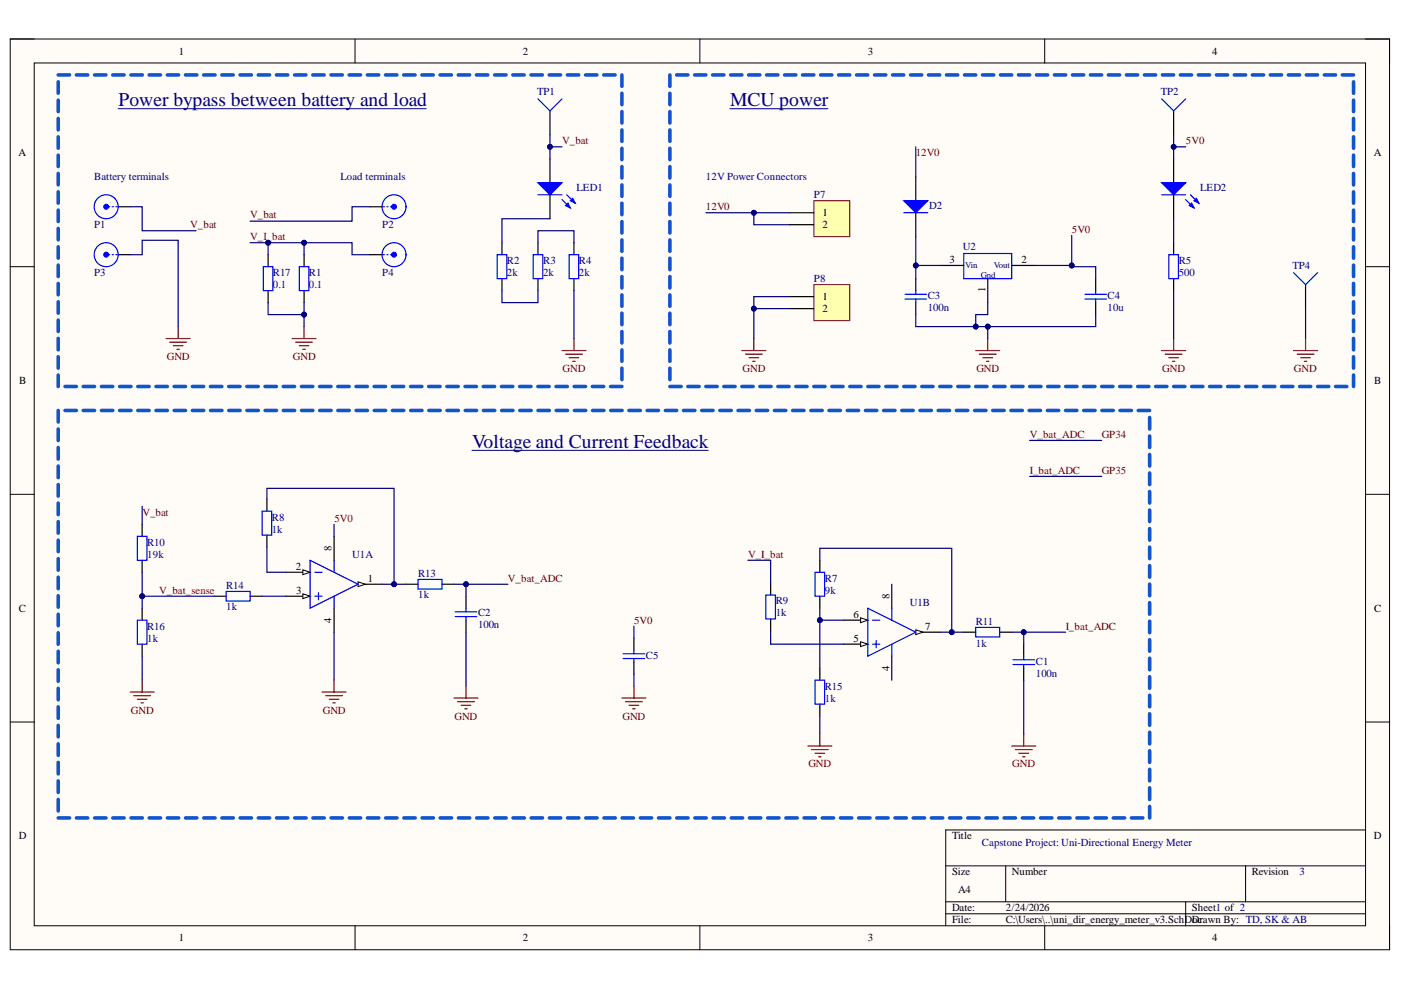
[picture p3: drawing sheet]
<svg xmlns="http://www.w3.org/2000/svg" width="297mm" height="210mm" viewBox="0 0 297 210" stroke-linecap="round" stroke-linejoin="round" font-family="sans-serif">
<path d="M2.2 8.3h292.4v193.1h-292.4z" fill-rule="evenodd" fill="#fffcf8"/>
<path d="M2.2 8.3h292.4v193.1h-292.4z" fill="none" stroke="#000" stroke-width=".21"/>
<path d="M7.3 13.4h282.2v182.9h-282.2z" fill-rule="evenodd" fill="#fffcf8"/>
<g fill="none" stroke="#000" stroke-width=".21">
<path d="M2.2 8.3h5.1M7.3 13.4h282.2v182.9h-282.2zM75.3 8.3v5M148.4 8.3v5M221.5 8.3v5.1M289.5 8.3h5.1v5.1M2.2 56.5h5.1M289.5 56.5h5.1M2.2 104.8h5.1M289.5 104.8h5.1M2.2 153.1h5.1M289.5 153.1h5.1"/>
<path d="M289.5 176h-89v20.3M75.3 196.3v5.1M148.4 196.3v5.1M200.5 183.6h89M200.5 191.2h89M200.5 193.7h89M213.2 183.6v7.6M221.5 196.3v5.1M251.4 191.2v5.1M264.1 183.6v7.6M294.6 196.3v5.1"/>
</g>
<path d="M114.1 21l2.5 2.5 2.5-2.5M204.3 53.7h10.2v5.4h-10.2zM132.1 139.6h4.6M132.1 138.6h4.6M134.4 137.8v.8M134.4 139.6v.8" fill="none" stroke="#00f" stroke-width=".25"/>
<path d="M116.6 23.5v5.1M116.6 33.7v5.1M116.6 41.3v5.1M199.2 56.3h5.1M209.4 59.1v5.1M214.5 56.3h5.1M134.4 135.3v2.5M134.4 140.4v2.5" fill="none" stroke="#000" stroke-width=".25"/>
<path d="M114.1 38.8h5l-2.5 2.5z" fill="#00f"/>
<path d="M114.1 38.8h5l-2.5 2.5zM119.1 42.3l1.8 1.8M120.2 41.3l1.7 1.8" fill="none" stroke="#00f" stroke-width=".25"/>
<path d="M119.9 43.6l.5-.5 .5 1z" fill="#00f"/>
<path d="M119.9 43.6l.5-.5 .5 1z" fill="none" stroke="#00f" stroke-width=".25"/>
<path d="M120.9 42.6l.5-.5 .5 1z" fill="#00f"/>
<path d="M246.3 21l2.5 2.5 2.6-2.5M114.1 41.3h5M120.9 42.6l.5-.5 .5 1zM191.9 63.4h4.5M191.9 62.4h4.5M194.2 61.6v.8M194.2 63.4v.8M230 63.4h4.6M230 62.4h4.6M232.3 61.6v.8M232.3 63.4v.8" fill="none" stroke="#00f" stroke-width=".25"/>
<g fill="none" stroke="#800000" stroke-width=".25">
<path d="M35.2 71.8h5.1M36 72.5h3.5M36.8 73.3h2M37.5 74.1h.5M37.8 69.2v2.6M61.9 71.8h5.1M62.7 72.5h3.6M63.5 73.3h2M64.2 74.1h.5M64.5 69.2v2.6M119.1 74.3h5.1M119.9 75.1h3.6"/>
<path d="M120.7 75.9h2M121.4 76.6h.5M121.7 71.8v2.5M206.9 74.3h5.1M207.6 75.1h3.6M208.4 75.9h2M209.2 76.6h.5M209.4 71.8v2.5"/>
</g>
<path d="M248.8 23.5v5.1M248.8 33.7v5.1M194.2 59.1v2.5M232.3 59.1v2.5M248.8 41.3v5.1M194.2 64.2v2.5M232.3 64.2v2.5" fill="none" stroke="#000" stroke-width=".25"/>
<path d="M246.3 38.8h5.1l-2.6 2.5z" fill="#00f"/>
<path d="M246.3 38.8h5.1l-2.6 2.5zM251.4 42.3l1.8 1.8M252.4 41.3l1.8 1.8" fill="none" stroke="#00f" stroke-width=".25"/>
<path d="M252.1 43.6l.6-.5 .5 1z" fill="#00f"/>
<path d="M252.1 43.6l.6-.5 .5 1z" fill="none" stroke="#00f" stroke-width=".25"/>
<path d="M253.2 42.6l.5-.5 .5 1z" fill="#00f"/>
<path d="M246.3 41.3h5.1M253.2 42.6l.5-.5 .5 1z" fill="none" stroke="#00f" stroke-width=".25"/>
<path d="M246.3 74.3h5.1M247.1 75.1h3.5M247.8 75.9h2M248.6 76.6h.5M248.8 71.8v2.5" fill="none" stroke="#800000" stroke-width=".25"/>
<path d="M75.9 123.9h5.1" fill="none" stroke="#000" stroke-width=".25"/>
<path d="M75.9 123.4l1.5 .5-1.5 .5z" fill="#f8fcff"/>
<path d="M75.9 123.4l1.5 .5-1.5 .5z" fill="none" stroke="#000" stroke-width=".21"/>
<path d="M60.7 126.4h5" fill="none" stroke="#000" stroke-width=".25"/>
<path d="M64.2 125.9l1.5 .5-1.5 .5z" fill="#f8fcff"/>
<path d="M64.2 125.9l1.5 .5-1.5 .5z" fill="none" stroke="#000" stroke-width=".21"/>
<path d="M60.7 121.3h5" fill="none" stroke="#000" stroke-width=".25"/>
<path d="M64.2 120.8l1.5 .5-1.5 .5z" fill="#f8fcff"/>
<path d="M64.2 120.8l1.5 .5-1.5 .5z" fill="none" stroke="#000" stroke-width=".21"/>
<path d="M65.7 118.8l10.2 5.1-10.2 5.1zM70.8 118.8v2.5M66.8 121.3h1.5M66.8 126.4h1.5M67.5 125.6v1.6M70.8 126.4v2.6" fill="none" stroke="#00f" stroke-width=".25"/>
<path d="M70.8 113.7v5.1M70.8 129v5M194.2 134h5" fill="none" stroke="#000" stroke-width=".25"/>
<path d="M194.2 133.5l1.5 .5-1.5 .5z" fill="#f8fcff"/>
<path d="M194.2 133.5l1.5 .5-1.5 .5z" fill="none" stroke="#000" stroke-width=".21"/>
<path d="M178.9 136.6h5.1" fill="none" stroke="#000" stroke-width=".25"/>
<path d="M182.5 136.1l1.5 .5-1.5 .5z" fill="#f8fcff"/>
<path d="M182.5 136.1l1.5 .5-1.5 .5z" fill="none" stroke="#000" stroke-width=".21"/>
<path d="M178.9 131.5h5.1" fill="none" stroke="#000" stroke-width=".25"/>
<path d="M182.5 131l1.5 .5-1.5 .5z" fill="#f8fcff"/>
<path d="M182.5 131l1.5 .5-1.5 .5z" fill="none" stroke="#000" stroke-width=".21"/>
<g fill="none" stroke="#00f" stroke-width=".25">
<path d="M55.8 56.5h2.1v5.1h-2.1zM63.5 56.5h2v5.1h-2zM105.4 54h2v5.1h-2zM113 54h2.1v5.1h-2.1zM120.7 54h2v5.1h-2zM247.8 54h2v5.1h-2zM274.3 57.8l2.5 2.6 2.6-2.6M29.1 113.7h2.1v5.1h-2.1zM55.6 108.4h2v5.1h-2zM29.1 131.5h2.1v5.1h-2.1zM47.9 125.4h5.1v2h-5.1zM88.6 122.9h5.1v2h-5.1z"/>
<path d="M96.5 130.7h4.6M96.5 129.7h4.6M98.8 129v.7M98.8 130.7v.8M162.4 126.2h2v5h-2zM172.8 121.3h2v5.1h-2zM184 129l10.2 5-10.2 5.1zM185 131.5h1.5M185 136.6h1.5M185.8 135.8v1.5M189.1 129v2.5M189.1 136.6v2.5"/>
<path d="M206.9 133h5.1v2.1h-5.1zM214.8 139.9h4.5M217 139.1v.8M172.8 144.2h2v5.1h-2zM214.8 140.9h4.5M217 140.9v.8"/>
</g>
<g fill="none" stroke="#000" stroke-width=".25">
<path d="M56.8 54v2.5M64.5 54v2.5M106.4 51.5v2.5M106.4 59.1v2.5M114.1 51.5v2.5M114.1 59.1v2.5M121.7 51.5v2.5M121.7 59.1v2.5M248.8 51.5v2.5M248.8 59.1v2.5M56.8 61.6v2.6M64.5 61.6v2.6"/>
<path d="M276.8 60.4v5M30.1 111.2v2.5M30.1 118.8v2.5M56.6 105.8v2.6M56.6 113.5v2.5M173.8 118.8v2.5M30.1 129v2.5M30.1 136.6v2.5M45.4 126.4h2.5M53 126.4h2.6M86.1 123.9h2.5M93.7 123.9h2.6"/>
<path d="M98.8 126.4v2.6M98.8 131.5v2.5M163.4 123.6v2.6M163.4 131.2v2.6M173.8 126.4v2.6M189.1 123.9v5.1M189.1 139.1v5.1M204.3 134h2.6M212 134h2.5M217 136.6v2.5M173.8 141.7v2.5M173.8 149.3v2.5"/>
<path d="M217 141.7v2.5"/>
</g>
<g fill="none" stroke="#800000" stroke-width=".25">
<path d="M274.3 74.3h5.1M275 75.1h3.6M275.8 75.9h2M276.6 76.6h.5M276.8 71.8v2.5M27.6 146.7h5.1M28.4 147.5h3.5M29.1 148.3h2.1M29.9 149h.5M30.1 144.2v2.5M68.3 146.7h5.1M69 147.5h3.6"/>
<path d="M69.8 148.3h2M70.6 149h.5M70.8 144.2v2.5M96.3 148h5M97 148.8h3.6M97.8 149.5h2M98.5 150.3h.6M98.8 145.5v2.5M131.9 148h5M132.6 148.8h3.6M133.4 149.5h2M134.1 150.3h.6"/>
<path d="M134.4 145.5v2.5M171.3 158.2h5.1M172 158.9h3.6M172.8 159.7h2M173.8 155.6v2.6M214.5 158.2h5.1M215.3 158.9h3.5M216 159.7h2.1M217 155.6v2.6M173.6 160.5h.5M216.8 160.5h.5"/>
</g>
<path d="M172.5 42.6h7.7v7.6h-7.7z" fill-rule="evenodd" fill="#ffffb0"/>
<path d="M172.5 42.6h7.7v7.6h-7.7z" fill="none" stroke="#800000" stroke-width=".21"/>
<path d="M167.5 45.1h5M167.5 47.6h5" fill="none" stroke="#000" stroke-width=".25"/>
<path d="M172.5 60.4h7.7v7.6h-7.7z" fill-rule="evenodd" fill="#ffffb0"/>
<path d="M172.5 60.4h7.7v7.6h-7.7z" fill="none" stroke="#800000" stroke-width=".21"/>
<path d="M194.2 37.5v5.1M194.2 45.1v5.1M167.5 62.9h5M167.5 65.4h5" fill="none" stroke="#000" stroke-width=".25"/>
<path d="M157.3 74.3h5.1M158.1 75.1h3.5M158.8 75.9h2M159.6 76.6h.5M159.8 71.8v2.5" fill="none" stroke="#800000" stroke-width=".25"/>
<path d="M191.6 42.6h5.1l-2.5 2.5z" fill="#00f"/>
<path d="M191.6 42.6h5.1l-2.5 2.5zM191.6 45.1h5.1" fill="none" stroke="#00f" stroke-width=".25"/>
<path d="M25.1 43.8h2.5" fill="none" stroke="#000" stroke-width=".25"/>
<circle cx="22.5" cy="43.8" r=".51" fill="#00f"/>
<g fill="none" stroke="#00f" stroke-width=".25">
<path d="M23 43.8h.3M23.8 43.8h.2M24.5 43.8h.3"/>
<circle cx="22.5" cy="43.8" r=".51"/>
<circle cx="22.5" cy="43.8" r="2.54"/>
</g>
<path d="M25.1 54h2.5" fill="none" stroke="#000" stroke-width=".25"/>
<circle cx="22.5" cy="54" r=".51" fill="#00f"/>
<g fill="none" stroke="#00f" stroke-width=".25">
<path d="M23 54h.3M23.8 54h.2M24.5 54h.3"/>
<circle cx="22.5" cy="54" r="2.54"/>
<circle cx="22.5" cy="54" r=".51"/>
</g>
<path d="M78.5 43.8h2.5" fill="none" stroke="#000" stroke-width=".25"/>
<circle cx="83.5" cy="43.8" r=".51" fill="#00f"/>
<g fill="none" stroke="#00f" stroke-width=".25">
<path d="M81.3 43.8h.2M82 43.8h.3M82.8 43.8h.2"/>
<circle cx="83.5" cy="43.8" r=".51"/>
<circle cx="83.5" cy="43.8" r="2.54"/>
</g>
<path d="M78.5 54h2.5" fill="none" stroke="#000" stroke-width=".25"/>
<circle cx="83.5" cy="54" r=".51" fill="#00f"/>
<g fill="none" stroke="#00f" stroke-width=".25">
<path d="M81.3 54h.2M82 54h.3M82.8 54h.2"/>
<circle cx="83.5" cy="54" r="2.54"/>
<circle cx="83.5" cy="54" r=".51"/>
</g>
<path d="M25.1 23h65.3M154.8 23.1h20.7M100.1 95.5h50.1" fill="none" stroke="#000080" stroke-width=".21"/>
<g fill="none" stroke="#15c" stroke-width=".76">
<path d="M12.3 15.9h2.5M12.3 17.3v2.5M16.2 15.9h2.4M20 15.9h2.5M23.9 15.9h2.4M27.8 15.9h2.4M31.6 15.9h2.4M35.5 15.9h2.4M39.3 15.9h2.4M43.2 15.9h2.4M47 15.9h2.4M50.9 15.9h2.4"/>
<path d="M54.8 15.9h2.4M58.6 15.9h2.4M62.5 15.9h2.4M66.3 15.9h2.4M70.2 15.9h2.4M74 15.9h2.4M77.9 15.9h2.4M81.7 15.9h2.4M85.6 15.9h2.4M89.5 15.9h2.4M93.3 15.9h2.4M97.2 15.9h2.4"/>
<path d="M101 15.9h2.4M104.9 15.9h2.4M108.7 15.9h2.4M112.6 15.9h2.4M116.4 15.9h2.4M120.3 15.9h2.4M124.1 15.9h2.5M128 15.9h2.4M131.9 15.9v2.4M131.9 19.8v2.4M142 15.9v2.4M142 19.8v2.4"/>
<path d="M143.5 15.9h2.3M147.3 15.9h2.4M151.1 15.9h2.4M154.9 15.9h2.4M158.7 15.9h2.4M162.5 15.9h2.4M166.3 15.9h2.4M170.2 15.9h2.3M174 15.9h2.4M177.8 15.9h2.4M181.6 15.9h2.4M185.4 15.9h2.4"/>
<path d="M189.2 15.9h2.4M193.1 15.9h2.3M196.9 15.9h2.3M200.7 15.9h2.4M204.5 15.9h2.4M208.3 15.9h2.4M212.1 15.9h2.4M215.9 15.9h2.4M219.8 15.9h2.3M223.6 15.9h2.4M227.4 15.9h2.4M231.2 15.9h2.4"/>
<path d="M235 15.9h2.4M238.8 15.9h2.4M242.6 15.9h2.4M246.5 15.9h2.3M250.3 15.9h2.4M254.1 15.9h2.4M257.9 15.9h2.4M261.7 15.9h2.4M265.5 15.9h2.4M269.3 15.9h2.4M273.2 15.9h2.3M277 15.9h2.4"/>
<path d="M280.8 15.9h2.4M284.6 15.9h2.4M287 17.3v2.5M12.3 21.2v2.5M12.3 25.1v2.4M12.3 29v2.4M12.3 32.9v2.4M12.3 36.8v2.4M131.9 23.7v2.4M131.9 27.5v2.5M131.9 31.4v2.5M131.9 35.3v2.4"/>
<path d="M131.9 39.2v2.4M142 23.7v2.4M142 27.5v2.5M142 31.4v2.5M142 35.3v2.4M142 39.2v2.4M287 21.2v2.5M287 25.1v2.4M287 29v2.4M287 32.9v2.4M287 36.8v2.4M12.3 40.7v2.4"/>
<path d="M12.3 44.5v2.5M12.3 48.4v2.5M12.3 52.3v2.4M12.3 56.2v2.4M131.9 43.1v2.4M131.9 47v2.4M131.9 50.9v2.4M131.9 54.7v2.5M131.9 58.6v2.5M142 43.1v2.4M142 47v2.4M142 50.9v2.4"/>
<path d="M142 54.7v2.5M142 58.6v2.5M287 40.7v2.4M287 44.5v2.5M287 48.4v2.5M287 52.3v2.5M287 56.2v2.4M12.3 60.1v2.4M12.3 64v2.4M12.3 67.9v2.4M12.3 71.7v2.5M12.3 75.6v2.5"/>
<path d="M12.3 79.5v2.4M131.9 62.5v2.4M131.9 66.4v2.4M131.9 70.3v2.4M131.9 74.2v2.4M131.9 78.1v2.4M142 62.5v2.4M142 66.4v2.4M142 70.3v2.4M142 74.2v2.4M142 78.1v2.4M287 60.1v2.4"/>
<path d="M287 64v2.4M287 67.9v2.4M287 71.8v2.4M287 75.6v2.5M287 79.5v2.4M12.3 87v2.5M12.3 91v2.4M12.3 94.9v2.4M12.3 98.8v2.5M13.8 81.9h2.4M13.8 87h2.4M17.6 81.9h2.4"/>
<path d="M17.6 87h2.5M21.5 81.9h2.4M21.5 87h2.4M25.4 81.9h2.4M25.4 87h2.4M29.2 81.9h2.4M29.2 87h2.4M33.1 81.9h2.4M33.1 87h2.4M36.9 81.9h2.4M36.9 87h2.4M40.8 81.9h2.4"/>
<path d="M40.8 87h2.4M44.6 81.9h2.4M44.6 87h2.5M48.5 81.9h2.4M48.5 87h2.4M52.3 81.9h2.5M52.4 87h2.4M56.2 81.9h2.4M56.2 87h2.4M60.1 81.9h2.4M60.1 87h2.4M63.9 81.9h2.4"/>
<path d="M63.9 87h2.4M67.8 81.9h2.4M67.8 87h2.4M71.6 81.9h2.4M71.6 87h2.4M75.5 81.9h2.4M75.5 87h2.4M79.3 81.9h2.4M79.4 87h2.4M83.2 81.9h2.4M83.2 87h2.4M87 81.9h2.5"/>
<path d="M87.1 87h2.4M90.9 81.9h2.4M90.9 87h2.4M94.7 81.9h2.5M94.8 87h2.4M98.6 81.9h2.4M98.6 87h2.4M102.5 81.9h2.4M102.5 87h2.4M106.3 81.9h2.4M106.4 87h2.4M110.2 81.9h2.4"/>
<path d="M110.2 87h2.4M114 81.9h2.4M114.1 87h2.4M117.9 81.9h2.4M117.9 87h2.4M121.7 81.9h2.4M121.8 87h2.4M125.6 81.9h2.4M125.6 87h2.4M129.5 81.9h2.4M129.5 87h2.4M133.3 87h2.5"/>
<path d="M137.2 87h2.4M141.1 87h2.4M142 81.9h2.4M144.9 87h2.4M145.8 81.9h2.4M148.8 87h2.4M149.7 81.9h2.3M152.6 87h2.4M153.5 81.9h2.4M156.5 87h2.4M157.3 81.9h2.4M160.3 87h2.5"/>
<path d="M161.1 81.9h2.4M164.2 87h2.4M164.9 81.9h2.4M168.1 87h2.4M168.7 81.9h2.4M171.9 87h2.4M172.5 81.9h2.4M175.8 87h2.4M176.4 81.9h2.3M179.6 87h2.4M180.2 81.9h2.4M183.5 87h2.4"/>
<path d="M184 81.9h2.4M187.3 87h2.5M187.8 81.9h2.4M191.2 87h2.4M191.6 81.9h2.4M195.1 87h2.4M195.4 81.9h2.4M198.9 87h2.4M199.2 81.9h2.4M202.8 87h2.4M203.1 81.9h2.3M206.6 87h2.4"/>
<path d="M206.9 81.9h2.4M210.5 87h2.4M210.7 81.9h2.4M214.3 87h2.5M214.5 81.9h2.4M218.2 87h2.4M218.3 81.9h2.4M222.1 87h2.4M222.1 81.9h2.4M225.9 87h2.4M226 81.9h2.3M229.8 81.9h2.3"/>
<path d="M229.8 87h2.4M233.6 81.9h2.4M233.6 87h2.4M237.4 81.9h2.4M237.5 87h2.4M241.2 81.9h2.4M241.3 87h2.4M243.7 88.5v2.5M243.7 92.4v2.5M243.7 96.4v2.4M245 81.9h2.4M248.8 81.9h2.4"/>
<path d="M252.7 81.9h2.3M256.5 81.9h2.3M260.3 81.9h2.4M264.1 81.9h2.4M267.9 81.9h2.4M271.7 81.9h2.4M275.5 81.9h2.4M279.4 81.9h2.3M283.2 81.9h2.3M12.3 102.7v2.5M12.3 106.7v2.4M12.3 110.6v2.4"/>
<path d="M12.3 114.5v2.5M12.3 118.4v2.5M243.7 100.3v2.4M243.7 104.2v2.5M243.7 108.1v2.5M243.7 112.1v2.4M243.7 116v2.4M243.7 119.9v2.5M12.3 122.4v2.4M12.3 126.3v2.5M12.3 130.2v2.5M12.3 134.2v2.4"/>
<path d="M12.3 138.1v2.4M243.7 123.8v2.5M243.7 127.8v2.4M243.7 131.7v2.5M243.7 135.6v2.5M243.7 139.6v2.4M12.3 142v2.5M12.3 145.9v2.5M12.3 149.9v2.4M12.3 153.8v2.4M12.3 157.7v2.5M243.7 143.5v2.4"/>
<path d="M243.7 147.4v2.5M243.7 151.3v2.5M243.7 155.3v2.4M243.7 159.2v2.4M12.3 161.6v2.5M12.3 165.6v2.4M12.3 169.5v2.4M12.3 173.4h2.5M16.2 173.4h2.4M20.1 173.4h2.4M23.9 173.4h2.4M27.8 173.4h2.4"/>
<path d="M31.6 173.4h2.4M35.5 173.4h2.4M39.3 173.4h2.4M43.2 173.4h2.4M47.1 173.4h2.4M50.9 173.4h2.4M54.8 173.4h2.4M58.6 173.4h2.4M62.5 173.4h2.4M66.3 173.4h2.4M70.2 173.4h2.4M74.1 173.4h2.4"/>
<path d="M77.9 173.4h2.4M81.8 173.4h2.4M85.6 173.4h2.4M89.5 173.4h2.4M93.3 173.4h2.4M97.2 173.4h2.4M101.1 173.4h2.4M104.9 173.4h2.4M108.8 173.4h2.4M112.6 173.4h2.4M116.5 173.4h2.4M120.3 173.4h2.4"/>
<path d="M124.2 173.4h2.4M128 173.4h2.5M131.9 173.4h2.4M135.8 173.4h2.4M139.6 173.4h2.4M143.5 173.4h2.4M147.3 173.4h2.4M151.2 173.4h2.4M155 173.4h2.5M158.9 173.4h2.4M162.8 173.4h2.4M166.6 173.4h2.4"/>
<path d="M170.5 173.4h2.4M174.3 173.4h2.4M178.2 173.4h2.4M182 173.4h2.5M185.9 173.4h2.4M189.8 173.4h2.4M193.6 173.4h2.4M197.5 173.4h2.4M201.3 173.4h2.4M205.2 173.4h2.4M209 173.4h2.5M212.9 173.4h2.4"/>
<path d="M216.8 173.4h2.4M220.6 173.4h2.4M224.5 173.4h2.4M228.3 173.4h2.4M232.2 173.4h2.4M236 173.4h2.4M239.9 173.4h2.4M243.7 163.1v2.5M243.7 167v2.5M243.7 171v2.4"/>
</g>
<path d="M248.8 28.6v5.1" fill="none" stroke="#000080" stroke-width=".25"/>
<circle cx="248.8" cy="31.1" r=".51" fill="#000080"/>
<circle cx="248.8" cy="31.1" r=".51" fill="none" stroke="#000080" stroke-width=".21"/>
<path d="M27.6 54h2.5v-3h7.7v18.2M27.6 43.8h2.5v5.1h11.5M30.1 126.4h15.3" fill="none" stroke="#000080" stroke-width=".25"/>
<circle cx="30.1" cy="126.4" r=".51" fill="#000080"/>
<circle cx="30.1" cy="126.4" r=".51" fill="none" stroke="#000080" stroke-width=".21"/>
<path d="M53 51.5h21.6v2.5h3.9" fill="none" stroke="#000080" stroke-width=".25"/>
<circle cx="56.8" cy="51.5" r=".51" fill="#000080"/>
<circle cx="56.8" cy="51.5" r=".51" fill="none" stroke="#000080" stroke-width=".21"/>
<circle cx="64.5" cy="51.5" r=".51" fill="#000080"/>
<circle cx="64.5" cy="51.5" r=".51" fill="none" stroke="#000080" stroke-width=".21"/>
<path d="M78.5 43.8h-3.9v3.1h-21.6M56.6 116v5.3h4.1M56.6 105.8v-2.3h26.9v20.4h-2.5M55.6 126.4h5.1" fill="none" stroke="#000080" stroke-width=".25"/>
<circle cx="83.5" cy="123.9" r=".51" fill="#000080"/>
<circle cx="83.5" cy="123.9" r=".51" fill="none" stroke="#000080" stroke-width=".21"/>
<path d="M56.8 64.2v2.5h7.7v2.5" fill="none" stroke="#000080" stroke-width=".25"/>
<circle cx="64.5" cy="66.7" r=".51" fill="#000080"/>
<circle cx="64.5" cy="66.7" r=".51" fill="none" stroke="#000080" stroke-width=".21"/>
<path d="M83.5 123.9h2.6" fill="none" stroke="#000080" stroke-width=".25"/>
<circle cx="83.5" cy="123.9" r=".51" fill="#000080"/>
<circle cx="83.5" cy="123.9" r=".51" fill="none" stroke="#000080" stroke-width=".21"/>
<path d="M96.3 123.9h2.5v2.5" fill="none" stroke="#000080" stroke-width=".25"/>
<circle cx="98.8" cy="123.9" r=".51" fill="#000080"/>
<circle cx="98.8" cy="123.9" r=".51" fill="none" stroke="#000080" stroke-width=".21"/>
<path d="M98.8 123.9h8.9" fill="none" stroke="#000080" stroke-width=".25"/>
<circle cx="98.8" cy="123.9" r=".51" fill="#000080"/>
<circle cx="98.8" cy="123.9" r=".51" fill="none" stroke="#000080" stroke-width=".21"/>
<path d="M116.6 31.1h2.5M114.1 51.5v-2.6h7.6v2.6M116.6 46.4h-10.2v5.1M106.4 61.6v2.6h7.7v-2.6" fill="none" stroke="#000080" stroke-width=".25"/>
<circle cx="116.6" cy="31.1" r=".51" fill="#000080"/>
<circle cx="116.6" cy="31.1" r=".51" fill="none" stroke="#000080" stroke-width=".21"/>
<path d="M149.7 45.1h10.1v2.5h7.7" fill="none" stroke="#000080" stroke-width=".25"/>
<circle cx="159.8" cy="45.1" r=".51" fill="#000080"/>
<circle cx="159.8" cy="45.1" r=".51" fill="none" stroke="#000080" stroke-width=".21"/>
<path d="M159.8 65.4h7.7M158.6 118.8h4.8v4.8" fill="none" stroke="#000080" stroke-width=".25"/>
<circle cx="159.8" cy="65.4" r=".51" fill="#000080"/>
<circle cx="159.8" cy="65.4" r=".51" fill="none" stroke="#000080" stroke-width=".21"/>
<path d="M167.5 62.9h-7.7v8.9" fill="none" stroke="#000080" stroke-width=".25"/>
<circle cx="159.8" cy="65.4" r=".51" fill="#000080"/>
<circle cx="159.8" cy="65.4" r=".51" fill="none" stroke="#000080" stroke-width=".21"/>
<path d="M159.8 45.1h7.7" fill="none" stroke="#000080" stroke-width=".25"/>
<circle cx="159.8" cy="45.1" r=".51" fill="#000080"/>
<circle cx="159.8" cy="45.1" r=".51" fill="none" stroke="#000080" stroke-width=".21"/>
<path d="M163.4 133.8v2.8h15.5M173.8 131.5h5.1" fill="none" stroke="#000080" stroke-width=".25"/>
<circle cx="173.8" cy="131.5" r=".51" fill="#000080"/>
<circle cx="173.8" cy="131.5" r=".51" fill="none" stroke="#000080" stroke-width=".21"/>
<path d="M173.8 118.8v-2.5h28v17.7" fill="none" stroke="#000080" stroke-width=".25"/>
<circle cx="201.8" cy="134" r=".51" fill="#000080"/>
<circle cx="201.8" cy="134" r=".51" fill="none" stroke="#000080" stroke-width=".21"/>
<path d="M194.2 66.7v2.5h38.1v-2.5" fill="none" stroke="#000080" stroke-width=".25"/>
<circle cx="209.4" cy="69.2" r=".51" fill="#000080"/>
<circle cx="209.4" cy="69.2" r=".51" fill="none" stroke="#000080" stroke-width=".21"/>
<circle cx="206.9" cy="69.2" r=".51" fill="#000080"/>
<circle cx="206.9" cy="69.2" r=".51" fill="none" stroke="#000080" stroke-width=".21"/>
<path d="M199.2 56.3h-5v2.8" fill="none" stroke="#000080" stroke-width=".25"/>
<circle cx="194.2" cy="56.3" r=".51" fill="#000080"/>
<circle cx="194.2" cy="56.3" r=".51" fill="none" stroke="#000080" stroke-width=".21"/>
<path d="M199.2 134h5.1" fill="none" stroke="#000080" stroke-width=".25"/>
<circle cx="201.8" cy="134" r=".51" fill="#000080"/>
<circle cx="201.8" cy="134" r=".51" fill="none" stroke="#000080" stroke-width=".21"/>
<path d="M209.4 64.2v2.5h-2.5v2.5" fill="none" stroke="#000080" stroke-width=".25"/>
<circle cx="206.9" cy="69.2" r=".51" fill="#000080"/>
<circle cx="206.9" cy="69.2" r=".51" fill="none" stroke="#000080" stroke-width=".21"/>
<path d="M214.5 134h2.5v2.6" fill="none" stroke="#000080" stroke-width=".25"/>
<circle cx="217" cy="134" r=".51" fill="#000080"/>
<circle cx="217" cy="134" r=".51" fill="none" stroke="#000080" stroke-width=".21"/>
<path d="M217 134h9" fill="none" stroke="#000080" stroke-width=".25"/>
<circle cx="217" cy="134" r=".51" fill="#000080"/>
<circle cx="217" cy="134" r=".51" fill="none" stroke="#000080" stroke-width=".21"/>
<path d="M219.6 56.3h7.6v.2h5.1v2.6M218.3 93.4h15.3M218.3 101h15.3" fill="none" stroke="#000080" stroke-width=".25"/>
<circle cx="227.2" cy="56.3" r=".51" fill="#000080"/>
<circle cx="227.2" cy="56.3" r=".51" fill="none" stroke="#000080" stroke-width=".21"/>
<path d="M248.8 31.1h2.6" fill="none" stroke="#000080" stroke-width=".25"/>
<circle cx="248.8" cy="31.1" r=".51" fill="#000080"/>
<circle cx="248.8" cy="31.1" r=".51" fill="none" stroke="#000080" stroke-width=".21"/>
<path d="M30.1 121.3v7.7M30.1 139.1v5.1" fill="none" stroke="#000080" stroke-width=".25"/>
<circle cx="30.1" cy="126.4" r=".51" fill="#000080"/>
<circle cx="30.1" cy="126.4" r=".51" fill="none" stroke="#000080" stroke-width=".21"/>
<path d="M56.8 51.5v2.5M30.1 107.4v3.8" fill="none" stroke="#000080" stroke-width=".25"/>
<circle cx="56.8" cy="51.5" r=".51" fill="#000080"/>
<circle cx="56.8" cy="51.5" r=".51" fill="none" stroke="#000080" stroke-width=".21"/>
<path d="M64.5 64.2v2.5" fill="none" stroke="#000080" stroke-width=".25"/>
<circle cx="64.5" cy="66.7" r=".51" fill="#000080"/>
<circle cx="64.5" cy="66.7" r=".51" fill="none" stroke="#000080" stroke-width=".21"/>
<path d="M64.5 51.5v2.5" fill="none" stroke="#000080" stroke-width=".25"/>
<circle cx="64.5" cy="51.5" r=".51" fill="#000080"/>
<circle cx="64.5" cy="51.5" r=".51" fill="none" stroke="#000080" stroke-width=".21"/>
<path d="M116.6 28.6v5.1M70.8 111.2v2.5M70.8 134v10.2M98.8 134v11.5" fill="none" stroke="#000080" stroke-width=".25"/>
<circle cx="116.6" cy="31.1" r=".51" fill="#000080"/>
<circle cx="116.6" cy="31.1" r=".51" fill="none" stroke="#000080" stroke-width=".21"/>
<path d="M121.7 61.6v10.2M134.4 132.8v2.5M173.8 129v12.7M134.4 142.9v2.6M173.8 151.8v3.8" fill="none" stroke="#000080" stroke-width=".25"/>
<circle cx="173.8" cy="131.5" r=".51" fill="#000080"/>
<circle cx="173.8" cy="131.5" r=".51" fill="none" stroke="#000080" stroke-width=".21"/>
<path d="M194.2 50.2v6.1" fill="none" stroke="#000080" stroke-width=".25"/>
<circle cx="194.2" cy="56.3" r=".51" fill="#000080"/>
<circle cx="194.2" cy="56.3" r=".51" fill="none" stroke="#000080" stroke-width=".21"/>
<path d="M194.2 31.1v6.4M209.4 69.2v2.6" fill="none" stroke="#000080" stroke-width=".25"/>
<circle cx="209.4" cy="69.2" r=".51" fill="#000080"/>
<circle cx="209.4" cy="69.2" r=".51" fill="none" stroke="#000080" stroke-width=".21"/>
<path d="M227.2 49.9v6.4M217 144.2v11.4" fill="none" stroke="#000080" stroke-width=".25"/>
<circle cx="227.2" cy="56.3" r=".51" fill="#000080"/>
<circle cx="227.2" cy="56.3" r=".51" fill="none" stroke="#000080" stroke-width=".21"/>
<path d="M248.8 46.4v5.1M248.8 61.6v10.2M276.8 65.4v6.4" fill="none" stroke="#000080" stroke-width=".25"/>
<g font-size="4.1" fill="#000080">
<text x="25.1" y="22.6">Power bypass between battery and load</text>
<text x="154.8" y="22.6">MCU power</text>
<text x="100.1" y="95">Voltage and Current Feedback</text>
</g>
<g font-size="2.3">
<text x="37.9" y="11.6">1</text>
<text x="110.8" y="11.6">2</text>
<text x="184" y="11.6">3</text>
<text x="257" y="11.6">4</text>
<text x="3.9" y="33.1">A</text>
<text x="291.3" y="33.1">A</text>
<text x="174.4" y="45.8">1</text>
<text x="174.4" y="48.3">2</text>
<text x="201.3" y="55.8">3</text>
<text x="216.6" y="55.8">2</text>
<text x="174.4" y="63.6">1</text>
<text x="209" y="62" transform="rotate(-90 209 62)">1</text>
<text x="174.4" y="66.2">2</text>
<text x="4.1" y="81.4">B</text>
<text x="291.4" y="81.4">B</text>
<text x="70.3" y="116.7" transform="rotate(-90 70.3 116.7)">8</text>
<text x="62.7" y="120.8">2</text>
<text x="62.8" y="125.9">3</text>
<text x="78" y="123.3">1</text>
<text x="4" y="129.7">C</text>
<text x="181" y="130.9">6</text>
<text x="188.6" y="127" transform="rotate(-90 188.6 127)">8</text>
<text x="291.4" y="129.7">C</text>
<text x="70.3" y="132" transform="rotate(-90 70.3 132)">4</text>
<text x="181" y="136.1">5</text>
<text x="196.2" y="133.5">7</text>
<text x="188.6" y="142.2" transform="rotate(-90 188.6 142.2)">4</text>
<text x="4" y="177.9">D</text>
<text x="201.9" y="177.9">Title</text>
<text x="291.3" y="177.9">D</text>
<text x="201.9" y="185.6">Size</text>
<text x="214.5" y="185.6">Number</text>
<text x="265.4" y="185.6">Revision</text>
<text x="203.1" y="189.4">A4</text>
<text x="201.9" y="193.2">Date:</text>
<text x="201.9" y="195.8">File:</text>
<text x="213.3" y="193.2">2/24/2026</text>
<text x="213.3" y="195.8">C:\Users\..\uni_dir_energy_meter_v3.SchDDrawn By: TD, SK &amp; AB</text>
<text x="252.7" y="193.2">Sheet1 of 2</text>
<text x="252.7" y="195.8">oc</text>
<text x="37.9" y="199.6">1</text>
<text x="110.8" y="199.6">2</text>
<text x="184" y="199.6">3</text>
<text x="257" y="199.6">4</text>
</g>
<g font-size="2.3" fill="#000080">
<text x="113.9" y="20.2">TP1</text>
<text x="246.1" y="20.2">TP2</text>
<text x="20" y="38.2">Battery terminals</text>
<text x="72.2" y="38.2">Load terminals</text>
<text x="122.2" y="40.5">LED1</text>
<text x="149.7" y="38.2">12V Power Connectors</text>
<text x="254.5" y="40.5">LED2</text>
<text x="172.6" y="42">P7</text>
<text x="197" y="44.3">D2</text>
<text x="20" y="48.3">P1</text>
<text x="81" y="48.3">P2</text>
<text x="204.1" y="53">U2</text>
<text x="20" y="58.6">P3</text>
<text x="57.9" y="58.6">R17</text>
<text x="65.5" y="58.6">R1</text>
<text x="81" y="58.6">P4</text>
<text x="107.4" y="56">R2</text>
<text x="107.4" y="58.6">2k</text>
<text x="115.1" y="56">R3</text>
<text x="115.1" y="58.6">2k</text>
<text x="122.8" y="56">R4</text>
<text x="122.8" y="58.6">2k</text>
<text x="172.6" y="59.8">P8</text>
<text x="249.9" y="56">R5</text>
<text x="249.9" y="58.6">500</text>
<text x="274" y="57.1">TP4</text>
<text x="57.9" y="61.1">0.1</text>
<text x="65.5" y="61.1">0.1</text>
<text x="196.7" y="63.4">C3</text>
<text x="196.7" y="65.9">100n</text>
<text x="234.8" y="63.4">C4</text>
<text x="234.8" y="65.9">10u</text>
<text x="57.6" y="110.4">R8</text>
<text x="57.6" y="112.9">1k</text>
<text x="31.2" y="115.7">R10</text>
<text x="31.2" y="118.3">19k</text>
<text x="74.7" y="118.3">U1A</text>
<text x="48" y="124.8">R14</text>
<text x="88.7" y="122.3">R13</text>
<text x="174.9" y="123.3">R7</text>
<text x="174.9" y="125.9">9k</text>
<text x="48" y="129.4">1k</text>
<text x="88.7" y="126.9">1k</text>
<text x="101.3" y="130.7">C2</text>
<text x="164.5" y="128.1">R9</text>
<text x="164.5" y="130.7">1k</text>
<text x="192.9" y="128.4">U1B</text>
<text x="31.2" y="133.5">R16</text>
<text x="31.2" y="136.1">1k</text>
<text x="101.3" y="133.2">100n</text>
<text x="206.9" y="132.5">R11</text>
<text x="206.9" y="137.1">1k</text>
<text x="137" y="139.6">C5</text>
<text x="219.6" y="140.9">C1</text>
<text x="219.6" y="143.4">100n</text>
<text x="174.9" y="146.2">R15</text>
<text x="174.9" y="148.8">1k</text>
<text x="208.2" y="179.3">Capstone Project: Uni-Directional Energy Meter</text>
<text x="275.5" y="185.6">3</text>
</g>
<g font-size="2.3" fill="#800000">
<text x="119.2" y="30.6">V_bat</text>
<text x="194.2" y="33.1">12V0</text>
<text x="251.4" y="30.6">5V0</text>
<text x="53" y="46.3">V_bat</text>
<text x="149.7" y="44.5">12V0</text>
<text x="40.4" y="48.3">V_bat</text>
<text x="53" y="51">V_I_bat</text>
<text x="227.2" y="49.4">5V0</text>
<text x="35.4" y="76.3">GND</text>
<text x="62.1" y="76.3">GND</text>
<text x="119.3" y="78.9">GND</text>
<text x="157.4" y="78.9">GND</text>
<text x="207" y="78.9">GND</text>
<text x="246.4" y="78.9">GND</text>
<text x="274.4" y="78.9">GND</text>
<text x="218.3" y="92.9">V_bat_ADC</text>
<text x="233.6" y="92.9">GP34</text>
<text x="218.3" y="100.5">I_bat_ADC</text>
<text x="233.6" y="100.5">GP35</text>
<text x="30.2" y="109.4">V_bat</text>
<text x="70.9" y="110.6">5V0</text>
<text x="158.6" y="118.3">V_I_bat</text>
<text x="33.8" y="125.9">V_bat_sense</text>
<text x="107.7" y="123.3">V_bat_ADC</text>
<text x="134.4" y="132.2">5V0</text>
<text x="226" y="133.5">I_bat_ADC</text>
<text x="27.7" y="151.3">GND</text>
<text x="68.4" y="151.3">GND</text>
<text x="96.4" y="152.6">GND</text>
<text x="132" y="152.6">GND</text>
<text x="171.4" y="162.7">GND</text>
<text x="214.6" y="162.7">GND</text>
</g>
<g font-size="1.9" fill="#000080">
<text x="204.6" y="56.9">Vin</text>
<text x="207.9" y="58.9">Gnd</text>
<text x="210.7" y="56.9">Vout</text>
</g>
</svg>
